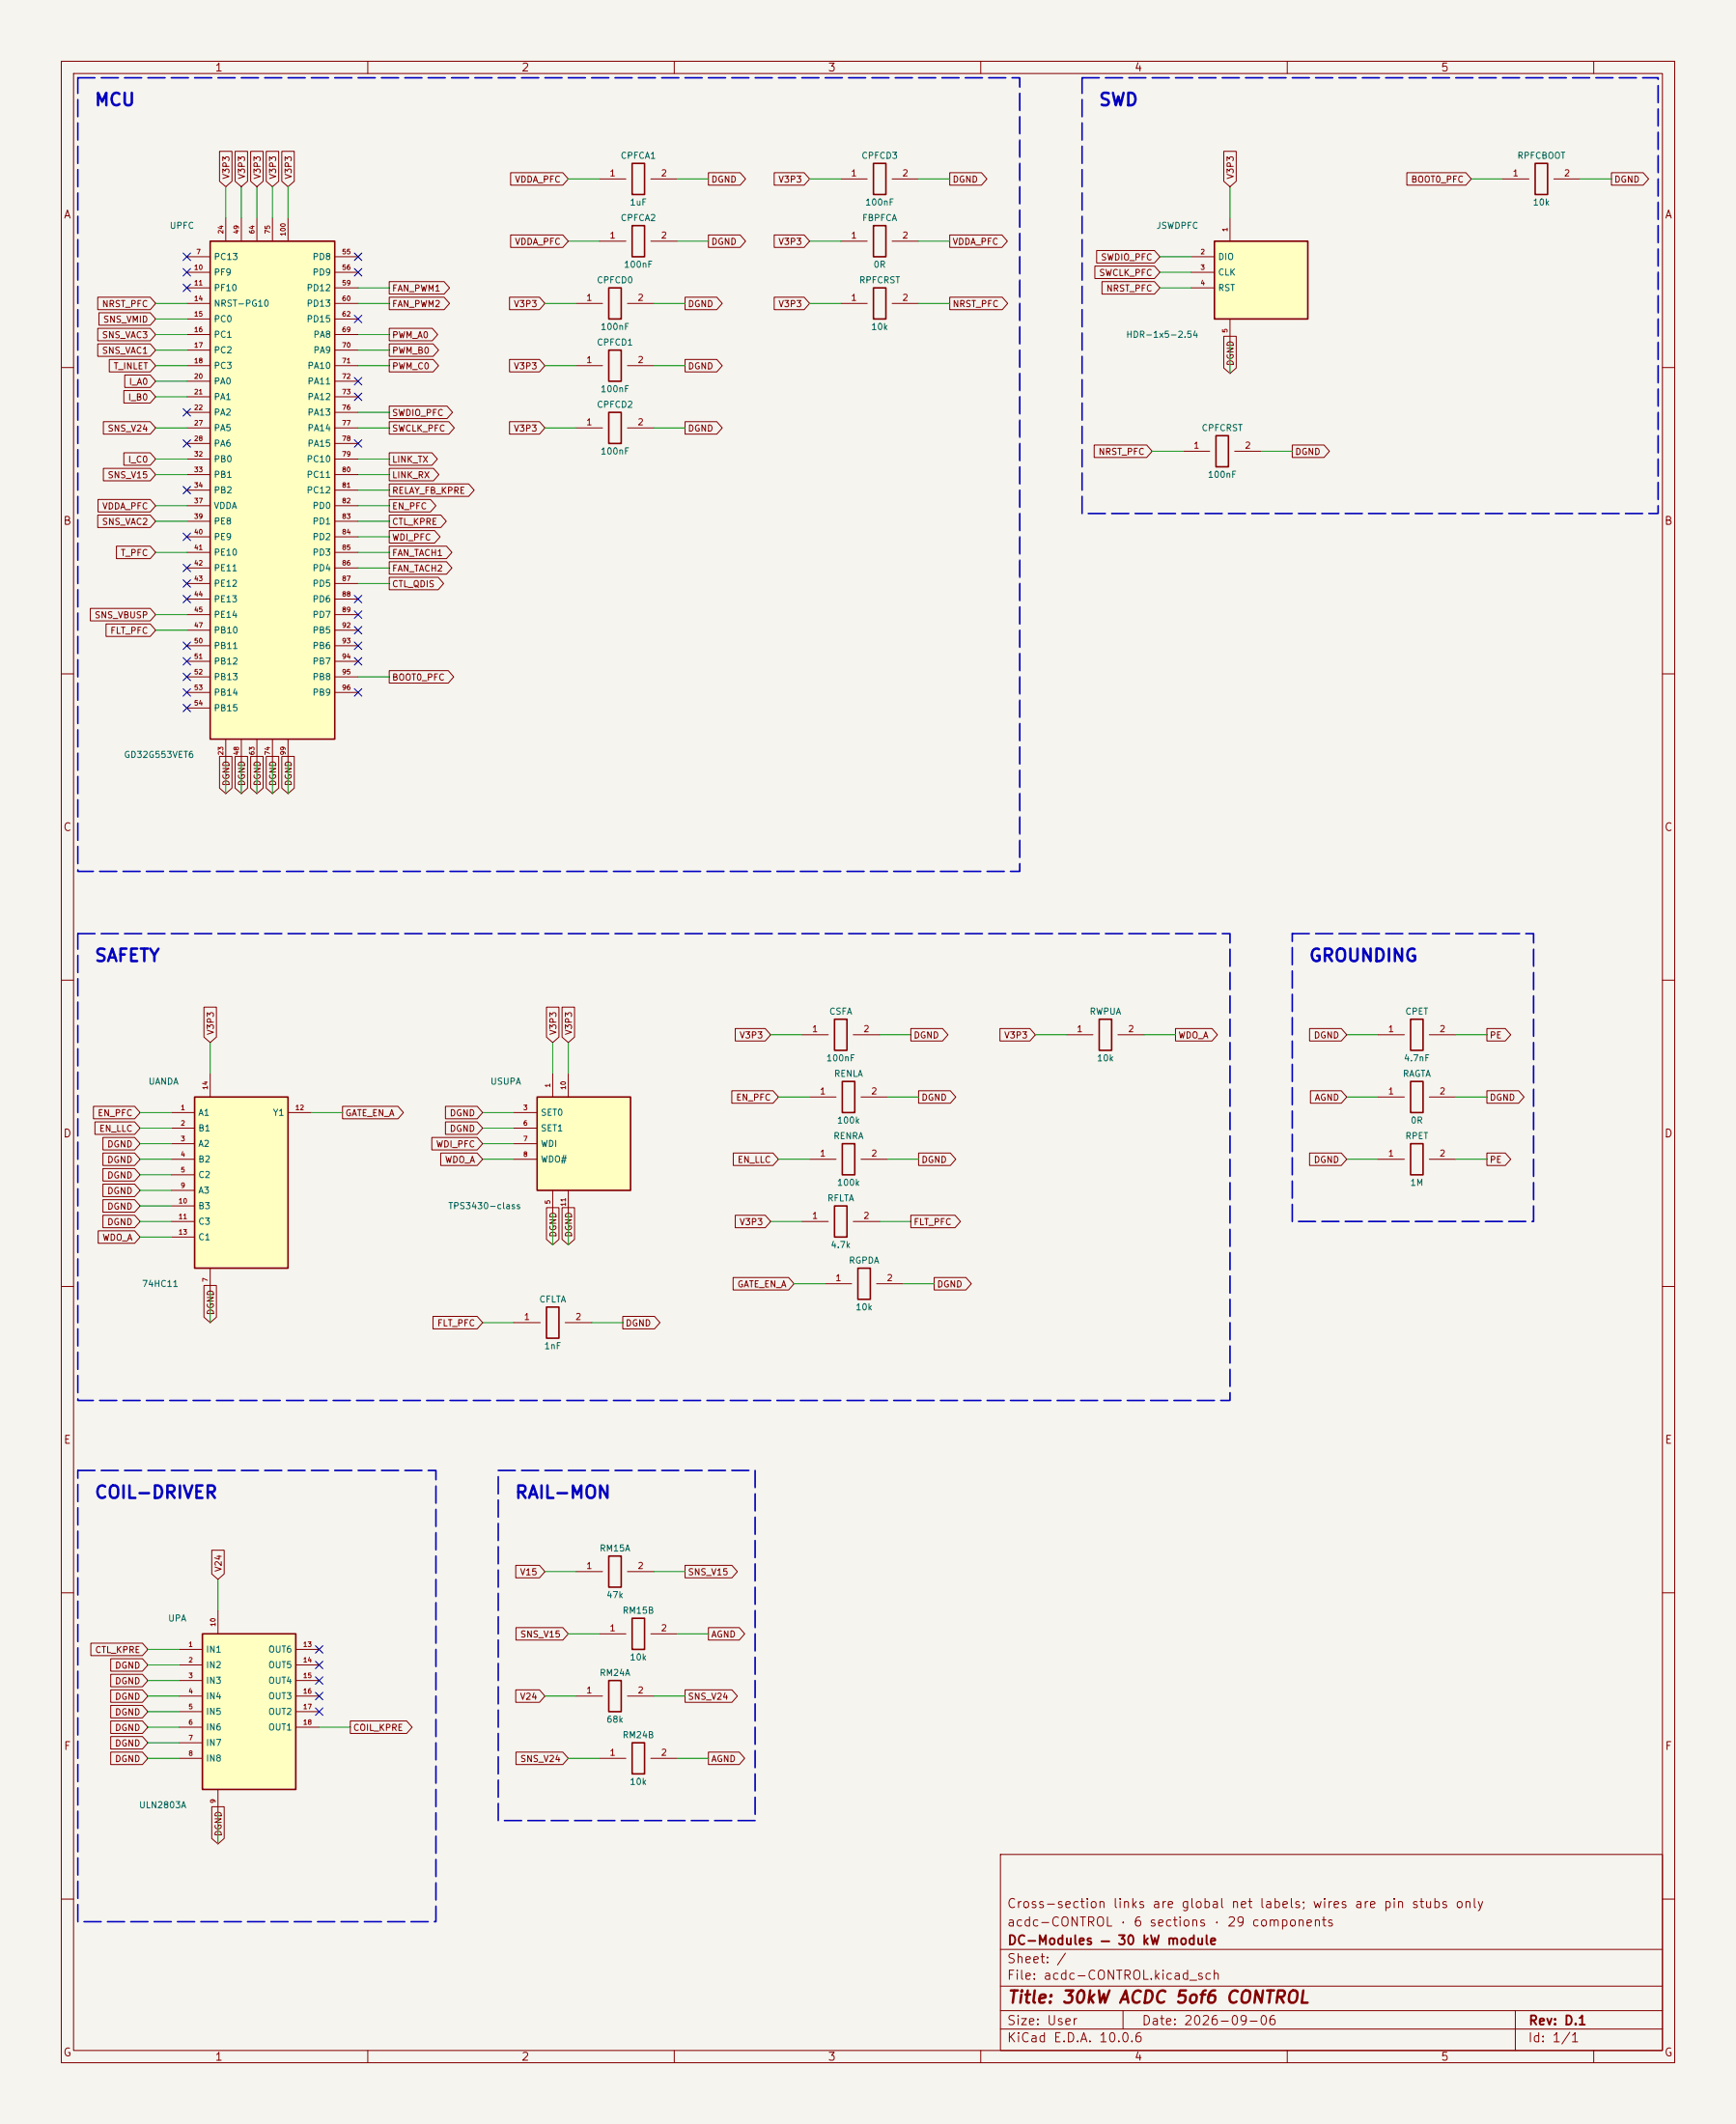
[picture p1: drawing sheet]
<svg xmlns="http://www.w3.org/2000/svg" width="283mm" height="347mm" viewBox="0 0 283 347" stroke-linecap="round" stroke-linejoin="round" font-family="sans-serif">
<path d="M0 0h283.2v346.7h-283.2z" fill="#f5f4ef" stroke="#f5f4ef" stroke-width=".16"/>
<g fill="none" stroke="#840000" stroke-width=".16">
<path d="M10 10h263.2v326.7h-263.2zM12 12h259.2v322.7h-259.2zM60 10v2M110 10v2M160 10v2M210 10v2M260 10v2M10 60h2M271.2 60h2M193 73.7h4.4M201.4 73.7h4.3M10 110h2"/>
<path d="M271.2 110h2M10 160h2M271.2 160h2M130.8 168.9h4.3M132.1 179.1h4.3M139.2 168.9h4.3M140.5 179.1h4.3M174 168.9h4.3M182.4 168.9h4.3M224.8 168.9h4.3M233.2 168.9h4.3M132.1 189.2h4.3"/>
<path d="M140.5 189.2h4.3M224.8 189.2h4.3M233.2 189.2h4.3M10 210h2M271.2 210h2M10 260h2M271.2 260h2M10 310h2M163.2 302.7h108v32h-108zM163.2 318.2h108M271.2 310h2M60 334.7v2"/>
<path d="M110 334.7v2M160 334.7v2M163.2 331.2h108M163.2 328.2h108M163.2 324.2h108M183.2 328.2v3M210 334.7v2M247.2 328.2v6.5M260 334.7v2"/>
</g>
<path d="M198.4 71.1h2v5.1h-2zM136.1 166.4h2.1v5h-2.1zM137.4 176.5h2v5.1h-2zM179.3 166.4h2.1v5h-2.1zM230.1 166.4h2.1v5h-2.1zM137.4 186.7h2v5.1h-2zM230.1 186.7h2.1v5.1h-2.1z" fill="none" stroke="#840000" stroke-width=".25"/>
<path d="M33 266.7h15.3v25.4h-15.3z" fill="#ffffc2"/>
<path d="M136.1 196.8h2.1v5.1h-2.1zM89.2 213.4h2v5h-2zM140 207h2v5.1h-2zM99.3 254h2v5.1h-2zM33 266.7h15.3v25.4h-15.3zM99.3 274.3h2v5.1h-2zM103.1 264.2h2.1v5h-2.1zM103.1 284.5h2.1v5.1h-2.1z" fill="none" stroke="#840000" stroke-width=".25"/>
<g fill="none" stroke="#840000" stroke-width=".16">
<path d="M130.8 199.4h4.3M139.2 199.4h4.3M83.8 215.9h4.3M92.2 215.9h4.3M134.6 209.5h4.3M143 209.5h4.3M94 256.5h4.3M102.4 256.5h4.3M29.2 269.2h3.8M29.2 271.8h3.8M29.2 274.3h3.8M29.2 276.9h3.8"/>
<path d="M29.2 279.4h3.8M35.6 262.9v3.8M48.3 269.2h3.8M48.3 271.8h3.8M48.3 274.3h3.8M48.3 276.9h3.8M48.3 279.4h3.8M94 276.9h4.3M97.8 266.7h4.3M102.4 276.9h4.3M106.2 266.7h4.3M29.2 281.9h3.8"/>
<path d="M29.2 284.5h3.8M29.2 287h3.8M35.6 292.1v3.8M48.3 281.9h3.8M97.8 287h4.3M106.2 287h4.3"/>
</g>
<path d="M31.7 179.1h15.3v27.9h-15.3z" fill="#ffffc2"/>
<path d="M31.7 179.1h15.3v27.9h-15.3z" fill="none" stroke="#840000" stroke-width=".25"/>
<path d="M34.3 175.3v3.8M27.9 181.6h3.8M27.9 184.1h3.8M27.9 186.7h3.8M27.9 189.2h3.8M27.9 191.8h3.8M27.9 194.3h3.8M27.9 196.8h3.8M27.9 199.4h3.8M47 181.6h3.8M27.9 201.9h3.8M34.3 207v3.8" fill="none" stroke="#840000" stroke-width=".16"/>
<path d="M87.6 179.1h15.3v15.2h-15.3z" fill="#ffffc2"/>
<path d="M103.1 26.7h2.1v5.1h-2.1zM103.1 36.8h2.1v5.1h-2.1zM142.5 36.8h2v5.1h-2zM142.5 26.7h2v5.1h-2zM99.3 47h2v5.1h-2zM99.3 57.2h2v5h-2zM142.5 47h2v5.1h-2zM99.3 67.3h2v5.1h-2zM87.6 179.1h15.3v15.2h-15.3zM230.1 176.5h2.1v5.1h-2.1z" fill="none" stroke="#840000" stroke-width=".25"/>
<g fill="none" stroke="#840000" stroke-width=".16">
<path d="M97.8 39.4h4.3M97.8 29.2h4.3M106.2 39.4h4.3M106.2 29.2h4.3M137.2 39.4h4.3M137.2 29.2h4.3M145.5 39.4h4.4M145.5 29.2h4.4M94 49.5h4.3M94 59.7h4.3M102.4 49.5h4.3M102.4 59.7h4.3"/>
<path d="M137.2 49.5h4.3M145.5 49.5h4.4M94 69.9h4.3M102.4 69.9h4.3M90.2 175.3v3.8M92.7 175.3v3.8M224.8 179.1h4.3M233.2 179.1h4.3M83.8 181.6h3.8M83.8 184.1h3.8M83.8 186.7h3.8M83.8 189.2h3.8"/>
<path d="M90.2 194.3v3.8M92.7 194.3v3.8"/>
</g>
<path d="M34.3 39.4h20.3v81.2h-20.3z" fill="#ffffc2"/>
<path d="M34.3 39.4h20.3v81.2h-20.3zM250.4 26.7h2.1v5.1h-2.1z" fill="none" stroke="#840000" stroke-width=".25"/>
<g fill="none" stroke="#840000" stroke-width=".16">
<path d="M36.8 35.6v3.8M39.4 35.6v3.8M41.9 35.6v3.8M44.4 35.6v3.8M47 35.6v3.8M245.1 29.2h4.3M253.5 29.2h4.3M30.5 41.9h3.8M30.5 44.5h3.8M30.5 47h3.8M30.5 49.5h3.8M30.5 52.1h3.8"/>
<path d="M30.5 54.6h3.8M30.5 57.2h3.8M30.5 59.7h3.8M54.6 41.9h3.8M54.6 44.5h3.8M54.6 47h3.8M54.6 49.5h3.8M54.6 52.1h3.8M54.6 54.6h3.8M54.6 57.2h3.8M54.6 59.7h3.8M30.5 62.2h3.8"/>
<path d="M30.5 64.8h3.8M30.5 67.3h3.8M30.5 69.9h3.8M30.5 72.4h3.8M30.5 74.9h3.8M30.5 77.5h3.8M54.6 62.2h3.8M54.6 64.8h3.8M54.6 67.3h3.8M54.6 69.9h3.8M54.6 72.4h3.8M54.6 74.9h3.8"/>
<path d="M54.6 77.5h3.8M30.5 80h3.8M30.5 82.6h3.8M30.5 85.1h3.8M30.5 87.6h3.8M30.5 90.2h3.8M30.5 92.7h3.8M30.5 95.3h3.8M30.5 97.8h3.8M54.6 80h3.8M54.6 82.6h3.8M54.6 85.1h3.8"/>
<path d="M54.6 87.6h3.8M54.6 90.2h3.8M54.6 92.7h3.8M54.6 95.3h3.8M54.6 97.8h3.8M30.5 100.3h3.8M30.5 102.9h3.8M30.5 105.4h3.8M30.5 107.9h3.8M30.5 110.5h3.8M30.5 113h3.8M30.5 115.6h3.8"/>
<path d="M54.6 100.3h3.8M54.6 102.9h3.8M54.6 105.4h3.8M54.6 107.9h3.8M54.6 110.5h3.8M54.6 113h3.8M36.8 120.6v3.9M39.4 120.6v3.9M41.9 120.6v3.9M44.4 120.6v3.9M47 120.6v3.9"/>
</g>
<path d="M198.1 39.4h15.3v12.7h-15.3z" fill="#ffffc2"/>
<path d="M198.1 39.4h15.3v12.7h-15.3z" fill="none" stroke="#840000" stroke-width=".25"/>
<g fill="none" stroke="#840000" stroke-width=".16">
<path d="M35.8 24.7h2v4.9l-1 .9-1-.9zM38.4 24.7h2v4.9l-1 .9-1-.9zM40.9 24.7h2v4.9l-1 .9-1-.9zM43.4 24.7h2.1v4.9l-1.1 .9-1-.9zM46 24.7h2v4.9l-1 .9-1-.9zM83.3 38.4h8.5l.9 1-.9 1h-8.5zM83.3 28.2h8.5l.9 1-.9 1h-8.5zM115.6 28.2h5.1l.9 1-.9 1h-5.1zM115.6 38.4h5.1l.9 1-.9 1h-5.1zM126.3 28.2h4.9l.9 1-.9 1h-4.9zM126.3 38.4h4.9l.9 1-.9 1h-4.9zM154.9 38.4h8.6l.8 1-.8 1h-8.6z"/>
<path d="M154.9 28.2h5.2l.9 1-.9 1h-5.2zM199.6 24.7h2.1v4.9l-1 .9-1.1-.9zM200.7 35.6v3.8M229.5 28.2h9.6l.9 1-.9 1h-9.6zM262.9 28.2h5.2l.9 1-.9 1h-5.2zM15.9 48.5h8.6l.9 1-.9 1h-8.6zM15.9 53.6h8.6l.9 1-.9 1h-8.6zM15.9 56.1h8.6l.9 1.1-.9 1h-8.6zM16.1 51.1h8.4l.9 1-.9 1h-8.4zM17.8 58.7h6.7l.9 1-.9 1h-6.7zM63.5 48.5h9l.8 1-.8 1h-9zM63.5 53.6h7l.9 1-.9 1h-7z"/>
<path d="M63.5 56.1h7.2l.9 1.1-.9 1h-7.2zM63.5 58.7h7.2l.9 1-.9 1h-7.2zM63.5 46h9l.8 1-.8 1h-9zM83.1 58.7h4.9l.9 1-.9 1h-4.9zM83.1 48.5h4.9l.9 1-.9 1h-4.9zM111.8 48.5h5.1l.9 1-.9 1h-5.1zM111.8 58.7h5.1l.9 1-.9 1h-5.1zM126.3 48.5h4.9l.9 1-.9 1h-4.9zM154.9 48.5h8.6l.9 1-.9 1h-8.6zM178.6 43.4h9.7l.9 1.1-.9 1h-9.7zM178.9 40.9h9.4l.9 1-.9 1h-9.4zM179.8 46h8.5l.9 1-.9 1h-8.5z"/>
<path d="M194.3 41.9h3.8M194.3 44.5h3.8M194.3 47h3.8M199.6 54.9h2.1v5.2l-1 .9-1.1-.9zM200.7 52.1v3.8M16.9 68.8h7.6l.9 1.1-.9 1h-7.6zM16.9 76.5h7.6l.9 1-.9 1h-7.6zM20.2 63.8h4.3l.9 1-.9 1h-4.3zM20.2 73.9h4.3l.9 1-.9 1h-4.3zM20.3 61.2h4.2l.9 1-.9 1h-4.2zM63.5 66.3h9.4l.9 1-.9 1h-9.4zM63.5 68.8h9.7l.9 1.1-.9 1h-9.7z"/>
<path d="M63.5 73.9h7l.9 1-.9 1h-7zM63.5 79h13l.9 1-.9 1h-13zM63.5 76.5h7.2l.9 1-.9 1h-7.2zM83.1 68.8h4.9l.9 1.1-.9 1h-4.9zM111.8 68.8h5.1l.9 1.1-.9 1h-5.1zM178.5 72.6h8.6l.9 1.1-.9 1h-8.6zM210.8 72.6h5.2l.9 1.1-.9 1h-5.2zM14.7 99.3h9.8l.9 1-.9 1h-9.8zM15.9 84.1h8.6l.9 1-.9 1h-8.6zM16 81.5h8.5l.9 1.1-.9 1h-8.5zM19 89.2h5.5l.9 1-.9 1h-5.5zM63.5 94.2h8l.9 1.1-.9 1h-8z"/>
<path d="M63.5 91.7h9.3l.9 1-.9 1h-9.3zM63.5 89.2h9.3l.9 1-.9 1h-9.3zM63.5 86.6h7.4l.9 1-.9 1h-7.4zM63.5 84.1h8.4l.9 1-.9 1h-8.4zM63.5 81.5h6.7l.9 1.1-.9 1h-6.7zM17.3 101.9h7.2l.9 1-.9 1h-7.2zM63.5 109.5h9.6l.9 1-.9 1h-9.6zM35.8 123.5h2v5.2l-1 .8-1-.8zM38.4 123.5h2v5.2l-1 .8-1-.8zM40.9 123.5h2v5.2l-1 .8-1-.8zM43.4 123.5h2.1v5.2l-1.1 .8-1-.8zM46 123.5h2v5.2l-1 .8-1-.8z"/>
<path d="M33.3 164.4h2v4.9l-1 .9-1-.9zM89.2 164.4h2v4.9l-1 .9-1-.9zM91.7 164.4h2v4.9l-1 .9-1-.9zM119.4 178.1h6.7l.9 1-.9 1h-6.7zM120 167.9h4.8l.9 1-.9 1h-4.8zM148.6 167.9h5.2l.9 1-.9 1h-5.2zM149.9 178.1h5.1l.9 1-.9 1h-5.1zM163.1 167.9h4.9l.9 1-.9 1h-4.9zM191.8 167.9h5.9l.9 1-.9 1h-5.9zM213.6 167.9h5.2l.9 1-.9 1h-5.2zM213.8 178.1h5l.9 1-.9 1h-5zM242.6 178.1h5.1l.9 1-.9 1h-5.1z"/>
<path d="M242.6 167.9h3l.9 1-.9 1h-3zM15.2 180.6h6.8l.9 1-.9 1h-6.8zM15.5 183.1h6.5l.9 1-.9 1.1h-6.5zM16.8 198.4h5.2l.9 1-.9 1h-5.2zM16.8 195.8h5.2l.9 1-.9 1.1h-5.2zM16.8 193.3h5.2l.9 1-.9 1h-5.2zM16.8 190.8h5.2l.9 1-.9 1h-5.2zM16.8 188.2h5.2l.9 1-.9 1h-5.2zM16.8 185.7h5.2l.9 1-.9 1h-5.2zM55.9 180.6h9l.9 1-.9 1h-9zM70.4 185.7h7.5l.8 1-.8 1h-7.5zM71.9 188.2h6l.8 1-.8 1h-6z"/>
<path d="M72.7 183.1h5.2l.8 1-.8 1.1h-5.2zM72.7 180.6h5.2l.8 1-.8 1h-5.2zM89.2 197.1h2v5.2l-1 .9-1-.9zM91.7 197.1h2v5.2l-1 .9-1-.9zM119.6 188.2h6.5l.9 1-.9 1h-6.5zM120 198.4h4.8l.9 1-.9 1h-4.8zM148.6 198.4h7.2l.9 1-.9 1h-7.2zM149.9 188.2h5.1l.9 1-.9 1h-5.1zM213.6 188.2h5.2l.9 1-.9 1h-5.2zM242.6 188.2h3l.9 1-.9 1h-3zM16 200.9h6l.9 1-.9 1h-6zM33.3 209.8h2v5.2l-1 .9-1-.9z"/>
<path d="M70.6 214.9h7.3l.8 1-.8 1h-7.3zM101.6 214.9h5.2l.9 1-.9 1h-5.2zM119.6 208.5h9.1l.8 1-.8 1.1h-9.1zM152.4 208.5h5.2l.9 1-.9 1.1h-5.2zM34.5 253h2.1v3.9l-1 .9-1.1-.9zM84.1 255.5h3.9l.9 1-.9 1.1h-3.9zM111.8 255.5h7.6l.9 1-.9 1.1h-7.6zM14.8 268.2h8.4l.9 1-.9 1.1h-8.4zM18.1 278.4h5.1l.9 1-.9 1h-5.1zM18.1 275.8h5.1l.9 1.1-.9 1h-5.1zM18.1 273.3h5.1l.9 1-.9 1h-5.1zM18.1 270.8h5.1l.9 1-.9 1h-5.1z"/>
<path d="M84.1 275.8h3.9l.9 1.1-.9 1h-3.9zM84.2 265.7h7.6l.9 1-.9 1h-7.6zM111.8 275.8h7.6l.9 1.1-.9 1h-7.6zM115.6 265.7h5l.9 1-.9 1h-5zM18.1 283.5h5.1l.9 1-.9 1h-5.1zM18.1 280.9h5.1l.9 1-.9 1.1h-5.1zM18.1 286h5.1l.9 1-.9 1h-5.1zM34.5 294.9h2.1v5.2l-1 .9-1.1-.9zM57.1 280.9h9.2l.9 1-.9 1.1h-9.2zM84.2 286h7.6l.9 1-.9 1h-7.6zM115.6 286h5l.9 1-.9 1h-5z"/>
</g>
<g fill="none" stroke="#009600" stroke-width=".16">
<path d="M36.8 30.5v5.1M39.4 30.5v5.1M41.9 30.5v5.1M44.4 30.5v5.1M47 30.5v5.1M92.7 29.2h5.1M92.7 39.4h5.1M110.5 29.2h5.1M110.5 39.4h5.1M132.1 29.2h5.1M132.1 39.4h5.1M149.9 29.2h5"/>
<path d="M149.9 39.4h5M200.7 30.5v5.1M240 29.2h5.1M257.8 29.2h5.1M25.4 49.5h5.1M25.4 59.7h5.1M25.4 57.2h5.1M25.4 54.6h5.1M25.4 52.1h5.1M58.4 47h5.1M58.4 49.5h5.1M58.4 59.7h5.1"/>
<path d="M58.4 57.2h5.1M58.4 54.6h5.1M88.9 49.5h5.1M88.9 59.7h5.1M106.7 49.5h5.1M106.7 59.7h5.1M132.1 49.5h5.1M149.9 49.5h5M189.2 47h5.1M189.2 44.5h5.1M189.2 41.9h5.1M200.7 55.9v5.1"/>
<path d="M25.4 77.5h5.1M25.4 69.9h5.1M25.4 64.8h5.1M25.4 62.2h5.1M25.4 74.9h5.1M58.4 77.5h5.1M58.4 69.9h5.1M58.4 74.9h5.1M58.4 67.3h5.1M88.9 69.9h5.1M106.7 69.9h5.1M188 73.7h5"/>
<path d="M205.7 73.7h5.1M25.4 90.2h5.1M25.4 85.1h5.1M25.4 82.6h5.1M58.4 90.2h5.1M58.4 95.3h5.1M58.4 85.1h5.1M58.4 82.6h5.1M58.4 80h5.1M58.4 87.6h5.1M58.4 92.7h5.1M25.4 102.9h5.1"/>
<path d="M25.4 100.3h5.1M58.4 110.5h5.1M36.8 124.5v5M39.4 124.5v5M41.9 124.5v5M44.4 124.5v5M47 124.5v5M34.3 170.2v5.1M90.2 170.2v5.1M92.7 170.2v5.1M125.7 168.9h5.1M127 179.1h5.1"/>
<path d="M143.5 168.9h5.1M144.8 179.1h5.1M168.9 168.9h5.1M186.7 168.9h5.1M219.7 179.1h5.1M219.7 168.9h5.1M237.5 179.1h5.1M237.5 168.9h5.1M22.9 189.2h5M22.9 181.6h5M22.9 184.1h5M22.9 186.7h5"/>
<path d="M22.9 191.8h5M22.9 194.3h5M22.9 196.8h5M22.9 199.4h5M50.8 181.6h5.1M78.7 189.2h5.1M78.7 181.6h5.1M78.7 184.1h5.1M78.7 186.7h5.1M90.2 198.1v5.1M92.7 198.1v5.1M125.7 199.4h5.1"/>
<path d="M127 189.2h5.1M143.5 199.4h5.1M144.8 189.2h5.1M219.7 189.2h5.1M237.5 189.2h5.1M22.9 201.9h5M34.3 210.8v5.1M78.7 215.9h5.1M96.5 215.9h5.1M129.5 209.5h5.1M147.3 209.5h5.1M35.6 257.8v5.1"/>
<path d="M88.9 256.5h5.1M106.7 256.5h5.1M24.1 276.9h5.1M24.1 269.2h5.1M24.1 271.8h5.1M24.1 274.3h5.1M24.1 279.4h5.1M88.9 276.9h5.1M92.7 266.7h5.1M106.7 276.9h5.1M110.5 266.7h5.1M24.1 281.9h5.1"/>
<path d="M24.1 287h5.1M24.1 284.5h5.1M35.6 295.9v5.1M52.1 281.9h5M92.7 287h5.1M110.5 287h5.1"/>
</g>
<g fill="none" stroke="#000084" stroke-width=".16">
<path d="M29.9 41.3l1.2 1.2M29.9 43.8l1.2 1.3M29.9 46.4l1.2 1.2M31.1 41.3l-1.2 1.2M31.1 43.8l-1.2 1.3M31.1 46.4l-1.2 1.2M57.8 51.5l1.2 1.2M57.8 41.3l1.2 1.2M57.8 43.8l1.2 1.3M59 51.5l-1.2 1.2M59 41.3l-1.2 1.2M59 43.8l-1.2 1.3"/>
<path d="M29.9 79.4l1.2 1.2M29.9 66.7l1.2 1.2M29.9 71.8l1.2 1.2M31.1 79.4l-1.2 1.2M31.1 71.8l-1.2 1.2M31.1 66.7l-1.2 1.2M57.8 64.2l1.2 1.2M57.8 61.6l1.2 1.2M57.8 71.8l1.2 1.2M59 64.2l-1.2 1.2M59 61.6l-1.2 1.2M59 71.8l-1.2 1.2"/>
<path d="M29.9 97.2l1.2 1.2M29.9 94.6l1.2 1.3M29.9 92.1l1.2 1.2M29.9 87l1.2 1.2M31.1 92.1l-1.2 1.2M31.1 97.2l-1.2 1.2M31.1 94.6l-1.2 1.3M31.1 87l-1.2 1.2M57.8 97.2l1.2 1.2M57.8 99.7l1.2 1.2M59 97.2l-1.2 1.2M59 99.7l-1.2 1.2"/>
<path d="M29.9 107.3l1.2 1.3M29.9 104.8l1.2 1.2M29.9 109.9l1.2 1.2M29.9 112.4l1.2 1.2M29.9 115l1.2 1.2M31.1 107.3l-1.2 1.3M31.1 104.8l-1.2 1.2M31.1 109.9l-1.2 1.2M31.1 112.4l-1.2 1.2M31.1 115l-1.2 1.2M57.8 102.3l1.2 1.2M57.8 112.4l1.2 1.2"/>
<path d="M57.8 104.8l1.2 1.2M57.8 107.3l1.2 1.3M59 102.3l-1.2 1.2M59 112.4l-1.2 1.2M59 104.8l-1.2 1.2M59 107.3l-1.2 1.3M51.5 268.6l1.2 1.2M51.5 271.2l1.2 1.2M51.5 273.7l1.2 1.2M51.5 278.8l1.2 1.2M51.5 276.3l1.2 1.2M52.7 268.6l-1.2 1.2"/>
<path d="M52.7 271.2l-1.2 1.2M52.7 273.7l-1.2 1.2M52.7 278.8l-1.2 1.2M52.7 276.3l-1.2 1.2"/>
</g>
<path d="M12.7 12.7h153.7v129.5h-153.7zM176.5 12.7h94v71.1h-94zM12.7 152.4h188v76.2h-188zM210.8 152.4h39.4v47h-39.4zM12.7 240h58.4v73.7h-58.4zM81.3 240h41.9v57.2h-41.9z" fill="none" stroke="#0000c2" stroke-width=".25" stroke-dasharray="2.8 1"/>
<g font-size="2" fill="#0000c2">
<text x="15.3" y="17.8">MCU</text>
<text x="179.1" y="17.8">SWD</text>
<text x="15.3" y="157.5">SAFETY</text>
<text x="213.4" y="157.5">GROUNDING</text>
<text x="15.3" y="245.1">COIL-DRIVER</text>
<text x="83.9" y="245.1">RAIL-MON</text>
</g>
<text font-size="2" fill="#840000" x="164.2" y="327.5">Title: 30kW ACDC 5of6 CONTROL</text>
<g font-size="1.5" fill="#840000">
<text x="164.2" y="311.8">Cross-section links are global net labels; wires are pin stubs only</text>
<text x="164.2" y="314.8">acdc-CONTROL · 6 sections · 29 components</text>
<text x="164.3" y="317.8">DC-Modules — 30 kW module</text>
<text x="164.2" y="323.5">File: acdc-CONTROL.kicad_sch</text>
<text x="164.2" y="320.8">Sheet: /</text>
<text x="164.2" y="333.7">KiCad E.D.A. 10.0.6</text>
<text x="164.2" y="330.9">Size: User</text>
<text x="186.2" y="330.9">Date: 2026-09-06</text>
<text x="249.2" y="333.7">Id: 1/1</text>
<text x="249.3" y="330.9">Rev: D.1</text>
</g>
<g font-size="1.3" fill="#840000">
<text x="35" y="12">1</text>
<text x="85" y="12">2</text>
<text x="135" y="12">3</text>
<text x="185" y="12">4</text>
<text x="235" y="12">5</text>
<text x="10.3" y="36">A</text>
<text x="271.5" y="36">A</text>
<text x="10.2" y="86">B</text>
<text x="271.4" y="86">B</text>
<text x="10.2" y="136">C</text>
<text x="271.4" y="136">C</text>
<text x="10.2" y="186">D</text>
<text x="271.4" y="186">D</text>
<text x="10.3" y="236">E</text>
<text x="271.5" y="236">E</text>
<text x="10.3" y="286">F</text>
<text x="271.5" y="286">F</text>
<text x="10.2" y="336">G</text>
<text x="271.4" y="336">G</text>
<text x="35" y="336.7">1</text>
<text x="85" y="336.7">2</text>
<text x="135" y="336.7">3</text>
<text x="185" y="336.7">4</text>
<text x="235" y="336.7">5</text>
</g>
<g font-size="1" fill="#840000">
<text x="37.7" y="29.3" transform="rotate(-90 37.7 29.3)">V3P3</text>
<text x="40.2" y="29.3" transform="rotate(-90 40.2 29.3)">V3P3</text>
<text x="42.8" y="29.3" transform="rotate(-90 42.8 29.3)">V3P3</text>
<text x="45.3" y="29.3" transform="rotate(-90 45.3 29.3)">V3P3</text>
<text x="47.8" y="29.3" transform="rotate(-90 47.8 29.3)">V3P3</text>
<text x="201.5" y="29.3" transform="rotate(-90 201.5 29.3)">V3P3</text>
<text x="83.9" y="30.1">VDDA_PFC</text>
<text x="115.9" y="30.1">DGND</text>
<text x="126.9" y="30.1">V3P3</text>
<text x="155.3" y="30.1">DGND</text>
<text x="230.1" y="30.1">BOOT0_PFC</text>
<text x="263.3" y="30.1">DGND</text>
<text x="83.9" y="40.2">VDDA_PFC</text>
<text x="115.9" y="40.2">DGND</text>
<text x="126.9" y="40.2">V3P3</text>
<text x="155.3" y="40.2">VDDA_PFC</text>
<text x="63.9" y="47.8">FAN_PWM1</text>
<text x="179.2" y="45.3">SWCLK_PFC</text>
<text x="179.5" y="42.8">SWDIO_PFC</text>
<text x="180.4" y="47.8">NRST_PFC</text>
<text x="16.6" y="50.4">NRST_PFC</text>
<text x="16.7" y="52.9">SNS_VMID</text>
<text x="63.9" y="50.4">FAN_PWM2</text>
<text x="83.7" y="50.4">V3P3</text>
<text x="112.1" y="50.4">DGND</text>
<text x="126.9" y="50.4">V3P3</text>
<text x="155.3" y="50.4">NRST_PFC</text>
<text x="16.6" y="55.5">SNS_VAC3</text>
<text x="16.6" y="58">SNS_VAC1</text>
<text x="63.9" y="55.5">PWM_A0</text>
<text x="63.9" y="58">PWM_B0</text>
<text x="201.5" y="59.8" transform="rotate(-90 201.5 59.8)">DGND</text>
<text x="18.4" y="60.5">T_INLET</text>
<text x="20.8" y="65.6">I_B0</text>
<text x="21" y="63.1">I_A0</text>
<text x="63.9" y="60.5">PWM_C0</text>
<text x="83.7" y="60.5">V3P3</text>
<text x="112.1" y="60.5">DGND</text>
<text x="17.5" y="70.7">SNS_V24</text>
<text x="63.9" y="68.2">SWDIO_PFC</text>
<text x="63.9" y="70.7">SWCLK_PFC</text>
<text x="83.7" y="70.7">V3P3</text>
<text x="112.1" y="70.7">DGND</text>
<text x="20.8" y="75.8">I_C0</text>
<text x="63.9" y="75.8">LINK_TX</text>
<text x="179.1" y="74.5">NRST_PFC</text>
<text x="211.2" y="74.5">DGND</text>
<text x="16.6" y="83.4">VDDA_PFC</text>
<text x="17.5" y="78.3">SNS_V15</text>
<text x="63.9" y="83.4">EN_PFC</text>
<text x="63.9" y="80.9">RELAY_FB_KPRE</text>
<text x="63.9" y="78.3">LINK_RX</text>
<text x="16.6" y="85.9">SNS_VAC2</text>
<text x="63.9" y="88.5">WDI_PFC</text>
<text x="63.9" y="85.9">CTL_KPRE</text>
<text x="19.6" y="91">T_PFC</text>
<text x="63.9" y="93.6">FAN_TACH2</text>
<text x="63.9" y="91">FAN_TACH1</text>
<text x="15.3" y="101.2">SNS_VBUSP</text>
<text x="63.9" y="96.1">CTL_QDIS</text>
<text x="17.9" y="103.7">FLT_PFC</text>
<text x="63.9" y="111.3">BOOT0_PFC</text>
<text x="37.7" y="128.4" transform="rotate(-90 37.7 128.4)">DGND</text>
<text x="40.2" y="128.4" transform="rotate(-90 40.2 128.4)">DGND</text>
<text x="42.8" y="128.4" transform="rotate(-90 42.8 128.4)">DGND</text>
<text x="45.3" y="128.4" transform="rotate(-90 45.3 128.4)">DGND</text>
<text x="47.8" y="128.4" transform="rotate(-90 47.8 128.4)">DGND</text>
<text x="35.1" y="169" transform="rotate(-90 35.1 169)">V3P3</text>
<text x="91" y="169" transform="rotate(-90 91 169)">V3P3</text>
<text x="93.6" y="169" transform="rotate(-90 93.6 169)">V3P3</text>
<text x="120.6" y="169.8">V3P3</text>
<text x="149" y="169.8">DGND</text>
<text x="163.7" y="169.8">V3P3</text>
<text x="192.1" y="169.8">WDO_A</text>
<text x="214.3" y="169.8">DGND</text>
<text x="242.9" y="169.8">PE</text>
<text x="120" y="179.9">EN_PFC</text>
<text x="150.2" y="179.9">DGND</text>
<text x="214.4" y="179.9">AGND</text>
<text x="242.9" y="179.9">DGND</text>
<text x="15.9" y="182.5">EN_PFC</text>
<text x="16.1" y="185">EN_LLC</text>
<text x="56.3" y="182.5">GATE_EN_A</text>
<text x="73.3" y="185">DGND</text>
<text x="73.3" y="182.5">DGND</text>
<text x="17.4" y="190.1">DGND</text>
<text x="17.4" y="187.5">DGND</text>
<text x="71.1" y="187.5">WDI_PFC</text>
<text x="72.5" y="190.1">WDO_A</text>
<text x="120.2" y="190.1">EN_LLC</text>
<text x="150.2" y="190.1">DGND</text>
<text x="214.3" y="190.1">DGND</text>
<text x="242.9" y="190.1">PE</text>
<text x="17.4" y="197.7">DGND</text>
<text x="17.4" y="195.2">DGND</text>
<text x="17.4" y="192.6">DGND</text>
<text x="16.6" y="202.8">WDO_A</text>
<text x="17.4" y="200.2">DGND</text>
<text x="91" y="202.1" transform="rotate(-90 91 202.1)">DGND</text>
<text x="93.6" y="202.1" transform="rotate(-90 93.6 202.1)">DGND</text>
<text x="120.6" y="200.2">V3P3</text>
<text x="149" y="200.2">FLT_PFC</text>
<text x="35.1" y="214.8" transform="rotate(-90 35.1 214.8)">DGND</text>
<text x="120.2" y="210.4">GATE_EN_A</text>
<text x="152.8" y="210.4">DGND</text>
<text x="71.3" y="216.7">FLT_PFC</text>
<text x="102" y="216.7">DGND</text>
<text x="36.4" y="256.7" transform="rotate(-90 36.4 256.7)">V24</text>
<text x="84.7" y="257.4">V15</text>
<text x="112.1" y="257.4">SNS_V15</text>
<text x="84.8" y="267.5">SNS_V15</text>
<text x="115.9" y="267.5">AGND</text>
<text x="15.4" y="270.1">CTL_KPRE</text>
<text x="18.7" y="275.2">DGND</text>
<text x="18.7" y="272.6">DGND</text>
<text x="18.7" y="280.2">DGND</text>
<text x="18.7" y="277.7">DGND</text>
<text x="84.7" y="277.7">V24</text>
<text x="112.1" y="277.7">SNS_V24</text>
<text x="18.7" y="285.3">DGND</text>
<text x="18.7" y="282.8">DGND</text>
<text x="18.7" y="287.9">DGND</text>
<text x="57.5" y="282.8">COIL_KPRE</text>
<text x="84.8" y="287.9">SNS_V24</text>
<text x="115.9" y="287.9">AGND</text>
<text x="36.4" y="299.8" transform="rotate(-90 36.4 299.8)">DGND</text>
</g>
<g font-size="1" fill="#a90000">
<text x="99.4" y="29">1</text>
<text x="107.7" y="29">2</text>
<text x="138.7" y="29">1</text>
<text x="147.1" y="29">2</text>
<text x="246.7" y="29">1</text>
<text x="255.1" y="29">2</text>
<text x="99.4" y="39.2">1</text>
<text x="107.7" y="39.2">2</text>
<text x="138.7" y="39.2">1</text>
<text x="147.1" y="39.2">2</text>
<text x="95.6" y="49.3">1</text>
<text x="103.9" y="49.3">2</text>
<text x="138.7" y="49.3">1</text>
<text x="147.1" y="49.3">2</text>
<text x="95.6" y="59.5">1</text>
<text x="103.9" y="59.5">2</text>
<text x="95.6" y="69.7">1</text>
<text x="103.9" y="69.7">2</text>
<text x="194.6" y="73.5">1</text>
<text x="203" y="73.5">2</text>
<text x="132.4" y="168.7">1</text>
<text x="140.8" y="168.7">2</text>
<text x="175.6" y="168.7">1</text>
<text x="183.9" y="168.7">2</text>
<text x="226.4" y="168.7">1</text>
<text x="234.7" y="168.7">2</text>
<text x="133.7" y="178.9">1</text>
<text x="142" y="178.9">2</text>
<text x="226.4" y="178.9">1</text>
<text x="234.7" y="178.9">2</text>
<text x="133.7" y="189">1</text>
<text x="142" y="189">2</text>
<text x="226.4" y="189">1</text>
<text x="234.7" y="189">2</text>
<text x="132.4" y="199.2">1</text>
<text x="140.8" y="199.2">2</text>
<text x="136.2" y="209.4">1</text>
<text x="144.6" y="209.4">2</text>
<text x="85.4" y="215.7">1</text>
<text x="93.8" y="215.7">2</text>
<text x="95.6" y="256.4">1</text>
<text x="103.9" y="256.4">2</text>
<text x="99.4" y="266.5">1</text>
<text x="107.7" y="266.5">2</text>
<text x="95.6" y="276.7">1</text>
<text x="103.9" y="276.7">2</text>
<text x="99.4" y="286.8">1</text>
<text x="107.7" y="286.8">2</text>
</g>
<g font-size="1" fill="#006464">
<text x="101.2" y="26.2">CPFCA1</text>
<text x="140.5" y="26.2">CPFCD3</text>
<text x="247.4" y="26.2">RPFCBOOT</text>
<text x="102.7" y="33.8">1uF</text>
<text x="141.1" y="33.8">100nF</text>
<text x="250" y="33.8">10k</text>
<text x="27.6" y="37.6">UPFC</text>
<text x="101.2" y="36.3">CPFCA2</text>
<text x="140.6" y="36.3">FBPFCA</text>
<text x="188.6" y="37.6">JSWDPFC</text>
<text x="34.8" y="42.7">PC13</text>
<text x="34.8" y="45.2">PF9</text>
<text x="34.8" y="47.8">PF10</text>
<text x="49.9" y="47.8">PD12</text>
<text x="50.9" y="42.7">PD8</text>
<text x="50.9" y="45.2">PD9</text>
<text x="97.3" y="46.5">CPFCD0</text>
<text x="101.7" y="43.9">100nF</text>
<text x="140.1" y="46.5">RPFCRST</text>
<text x="142.4" y="43.9">0R</text>
<text x="198.6" y="42.7">DIO</text>
<text x="198.6" y="45.2">CLK</text>
<text x="198.6" y="47.8">RST</text>
<text x="34.8" y="50.3">NRST-PG10</text>
<text x="34.8" y="52.8">PC0</text>
<text x="49.9" y="50.3">PD13</text>
<text x="49.9" y="52.8">PD15</text>
<text x="34.8" y="55.4">PC1</text>
<text x="34.8" y="57.9">PC2</text>
<text x="51" y="55.4">PA8</text>
<text x="51" y="57.9">PA9</text>
<text x="97.3" y="56.6">CPFCD1</text>
<text x="97.9" y="54.1">100nF</text>
<text x="142" y="54.1">10k</text>
<text x="183.6" y="55.4">HDR-1x5-2.54</text>
<text x="34.8" y="60.5">PC3</text>
<text x="34.8" y="63">PA0</text>
<text x="34.8" y="65.5">PA1</text>
<text x="50.1" y="60.5">PA10</text>
<text x="50.1" y="63">PA11</text>
<text x="50.1" y="65.5">PA12</text>
<text x="97.9" y="64.3">100nF</text>
<text x="34.8" y="68.1">PA2</text>
<text x="34.8" y="70.6">PA5</text>
<text x="50.1" y="68.1">PA13</text>
<text x="50.1" y="70.6">PA14</text>
<text x="97.3" y="66.8">CPFCD2</text>
<text x="196" y="70.6">CPFCRST</text>
<text x="34.8" y="73.2">PA6</text>
<text x="34.8" y="75.7">PB0</text>
<text x="49.9" y="75.7">PC10</text>
<text x="50.1" y="73.2">PA15</text>
<text x="97.9" y="74.4">100nF</text>
<text x="34.8" y="78.2">PB1</text>
<text x="34.8" y="80.8">PB2</text>
<text x="34.8" y="83.3">VDDA</text>
<text x="49.9" y="78.2">PC11</text>
<text x="49.9" y="80.8">PC12</text>
<text x="50.9" y="83.3">PD0</text>
<text x="196.9" y="78.2">100nF</text>
<text x="34.8" y="85.9">PE8</text>
<text x="34.8" y="88.4">PE9</text>
<text x="50.9" y="85.9">PD1</text>
<text x="50.9" y="88.4">PD2</text>
<text x="34.8" y="90.9">PE10</text>
<text x="34.8" y="93.5">PE11</text>
<text x="50.9" y="90.9">PD3</text>
<text x="50.9" y="93.5">PD4</text>
<text x="34.8" y="96">PE12</text>
<text x="34.8" y="98.6">PE13</text>
<text x="34.8" y="101.1">PE14</text>
<text x="50.9" y="96">PD5</text>
<text x="50.9" y="98.6">PD6</text>
<text x="50.9" y="101.1">PD7</text>
<text x="34.8" y="103.6">PB10</text>
<text x="34.8" y="106.2">PB11</text>
<text x="50.9" y="103.6">PB5</text>
<text x="50.9" y="106.2">PB6</text>
<text x="34.8" y="108.7">PB12</text>
<text x="34.8" y="111.3">PB13</text>
<text x="34.8" y="113.8">PB14</text>
<text x="50.9" y="108.7">PB7</text>
<text x="50.9" y="111.3">PB8</text>
<text x="50.9" y="113.8">PB9</text>
<text x="34.8" y="116.3">PB15</text>
<text x="20.1" y="124">GD32G553VET6</text>
<text x="135.2" y="165.9">CSFA</text>
<text x="177.7" y="165.9">RWPUA</text>
<text x="229.2" y="165.9">CPET</text>
<text x="134.7" y="173.5">100nF</text>
<text x="178.9" y="173.5">10k</text>
<text x="228.9" y="173.5">4.7nF</text>
<text x="24.1" y="177.3">UANDA</text>
<text x="79.9" y="177.3">USUPA</text>
<text x="136" y="176">RENLA</text>
<text x="228.8" y="176">RAGTA</text>
<text x="32.3" y="182.4">A1</text>
<text x="32.3" y="184.9">B1</text>
<text x="44.4" y="182.4">Y1</text>
<text x="88.1" y="182.4">SET0</text>
<text x="88.1" y="184.9">SET1</text>
<text x="136.5" y="183.6">100k</text>
<text x="230" y="183.6">0R</text>
<text x="32.3" y="187.5">A2</text>
<text x="32.3" y="190">B2</text>
<text x="88.1" y="187.5">WDI</text>
<text x="88.1" y="190">WDO#</text>
<text x="135.9" y="186.2">RENRA</text>
<text x="229.2" y="186.2">RPET</text>
<text x="32.3" y="192.5">C2</text>
<text x="32.3" y="195.1">A3</text>
<text x="32.3" y="197.6">B3</text>
<text x="73" y="197.6">TPS3430-class</text>
<text x="134.9" y="196.3">RFLTA</text>
<text x="136.5" y="193.8">100k</text>
<text x="230" y="193.8">1M</text>
<text x="32.3" y="200.2">C3</text>
<text x="32.3" y="202.7">C1</text>
<text x="135.4" y="204">4.7k</text>
<text x="138.4" y="206.5">RGPDA</text>
<text x="23.1" y="210.3">74HC11</text>
<text x="87.9" y="212.9">CFLTA</text>
<text x="139.5" y="214.1">10k</text>
<text x="88.7" y="220.5">1nF</text>
<text x="97.7" y="253.5">RM15A</text>
<text x="98.8" y="261.1">47k</text>
<text x="101.5" y="263.7">RM15B</text>
<text x="27.3" y="264.9">UPA</text>
<text x="33.5" y="270">IN1</text>
<text x="33.5" y="272.5">IN2</text>
<text x="33.5" y="275.1">IN3</text>
<text x="43.7" y="270">OUT6</text>
<text x="43.7" y="272.5">OUT5</text>
<text x="43.7" y="275.1">OUT4</text>
<text x="97.7" y="273.8">RM24A</text>
<text x="102.7" y="271.3">10k</text>
<text x="33.5" y="277.6">IN4</text>
<text x="33.5" y="280.2">IN5</text>
<text x="43.7" y="277.6">OUT3</text>
<text x="43.7" y="280.2">OUT2</text>
<text x="98.8" y="281.4">68k</text>
<text x="33.5" y="282.7">IN6</text>
<text x="33.5" y="285.2">IN7</text>
<text x="33.5" y="287.8">IN8</text>
<text x="43.7" y="282.7">OUT1</text>
<text x="101.5" y="284">RM24B</text>
<text x="102.7" y="291.6">10k</text>
<text x="22.6" y="295.4">ULN2803A</text>
</g>
<g font-size=".8" fill="#a90000">
<text x="31.9" y="41.7">7</text>
<text x="36.6" y="38.3" transform="rotate(-90 36.6 38.3)">24</text>
<text x="39.1" y="38.3" transform="rotate(-90 39.1 38.3)">49</text>
<text x="41.7" y="38.3" transform="rotate(-90 41.7 38.3)">64</text>
<text x="44.2" y="38.3" transform="rotate(-90 44.2 38.3)">75</text>
<text x="46.8" y="38.6" transform="rotate(-90 46.8 38.6)">100</text>
<text x="55.7" y="41.7">55</text>
<text x="195.8" y="41.7">2</text>
<text x="200.4" y="37.9" transform="rotate(-90 200.4 37.9)">1</text>
<text x="31.6" y="44.2">10</text>
<text x="31.6" y="46.8">11</text>
<text x="55.7" y="44.2">56</text>
<text x="55.7" y="46.8">59</text>
<text x="195.8" y="44.2">3</text>
<text x="195.8" y="46.8">4</text>
<text x="31.6" y="49.3">14</text>
<text x="31.6" y="51.8">15</text>
<text x="55.7" y="49.3">60</text>
<text x="55.7" y="51.8">62</text>
<text x="31.6" y="54.4">16</text>
<text x="31.6" y="56.9">17</text>
<text x="31.6" y="59.5">18</text>
<text x="55.7" y="54.4">69</text>
<text x="55.7" y="56.9">70</text>
<text x="55.7" y="59.5">71</text>
<text x="200.4" y="54.4" transform="rotate(-90 200.4 54.4)">5</text>
<text x="31.6" y="62">20</text>
<text x="31.6" y="64.5">21</text>
<text x="55.7" y="62">72</text>
<text x="55.7" y="64.5">73</text>
<text x="31.6" y="67.1">22</text>
<text x="31.6" y="69.6">27</text>
<text x="55.7" y="67.1">76</text>
<text x="55.7" y="69.6">77</text>
<text x="31.6" y="72.2">28</text>
<text x="31.6" y="74.7">32</text>
<text x="31.6" y="77.2">33</text>
<text x="55.7" y="72.2">78</text>
<text x="55.7" y="74.7">79</text>
<text x="55.7" y="77.2">80</text>
<text x="31.6" y="79.8">34</text>
<text x="31.6" y="82.3">37</text>
<text x="55.7" y="79.8">81</text>
<text x="55.7" y="82.3">82</text>
<text x="31.6" y="84.9">39</text>
<text x="31.6" y="87.4">40</text>
<text x="31.6" y="89.9">41</text>
<text x="55.7" y="84.9">83</text>
<text x="55.7" y="87.4">84</text>
<text x="55.7" y="89.9">85</text>
<text x="31.6" y="92.5">42</text>
<text x="31.6" y="95">43</text>
<text x="55.7" y="92.5">86</text>
<text x="55.7" y="95">87</text>
<text x="31.6" y="97.6">44</text>
<text x="31.6" y="100.1">45</text>
<text x="55.7" y="97.6">88</text>
<text x="55.7" y="100.1">89</text>
<text x="31.6" y="102.6">47</text>
<text x="31.6" y="105.2">50</text>
<text x="31.6" y="107.7">51</text>
<text x="55.7" y="102.6">92</text>
<text x="55.7" y="105.2">93</text>
<text x="55.7" y="107.7">94</text>
<text x="31.6" y="110.3">52</text>
<text x="31.6" y="112.8">53</text>
<text x="55.7" y="110.3">95</text>
<text x="55.7" y="112.8">96</text>
<text x="31.6" y="115.3">54</text>
<text x="36.6" y="123.4" transform="rotate(-90 36.6 123.4)">23</text>
<text x="39.1" y="123.4" transform="rotate(-90 39.1 123.4)">48</text>
<text x="41.7" y="123.4" transform="rotate(-90 41.7 123.4)">63</text>
<text x="44.2" y="123.4" transform="rotate(-90 44.2 123.4)">74</text>
<text x="46.8" y="123.4" transform="rotate(-90 46.8 123.4)">99</text>
<text x="34.1" y="178" transform="rotate(-90 34.1 178)">14</text>
<text x="89.9" y="177.6" transform="rotate(-90 89.9 177.6)">1</text>
<text x="92.5" y="178" transform="rotate(-90 92.5 178)">10</text>
<text x="29.4" y="181.4">1</text>
<text x="29.4" y="183.9">2</text>
<text x="48.1" y="181.4">12</text>
<text x="85.3" y="181.4">3</text>
<text x="85.3" y="183.9">6</text>
<text x="29.4" y="186.5">3</text>
<text x="29.4" y="189">4</text>
<text x="29.4" y="191.5">5</text>
<text x="85.3" y="186.5">7</text>
<text x="85.3" y="189">8</text>
<text x="29" y="196.6">10</text>
<text x="29.4" y="194.1">9</text>
<text x="89.9" y="196.7" transform="rotate(-90 89.9 196.7)">5</text>
<text x="92.5" y="197" transform="rotate(-90 92.5 197)">11</text>
<text x="29" y="199.2">11</text>
<text x="29" y="201.7">13</text>
<text x="34.1" y="209.4" transform="rotate(-90 34.1 209.4)">7</text>
<text x="30.7" y="269">1</text>
<text x="35.3" y="265.6" transform="rotate(-90 35.3 265.6)">10</text>
<text x="49.4" y="269">13</text>
<text x="30.7" y="271.6">2</text>
<text x="30.7" y="274.1">3</text>
<text x="49.4" y="271.6">14</text>
<text x="49.4" y="274.1">15</text>
<text x="30.7" y="276.6">4</text>
<text x="30.7" y="279.2">5</text>
<text x="30.7" y="281.7">6</text>
<text x="49.4" y="276.6">16</text>
<text x="49.4" y="279.2">17</text>
<text x="49.4" y="281.7">18</text>
<text x="30.7" y="284.3">7</text>
<text x="30.7" y="286.8">8</text>
<text x="35.3" y="294.4" transform="rotate(-90 35.3 294.4)">9</text>
</g>
</svg>
